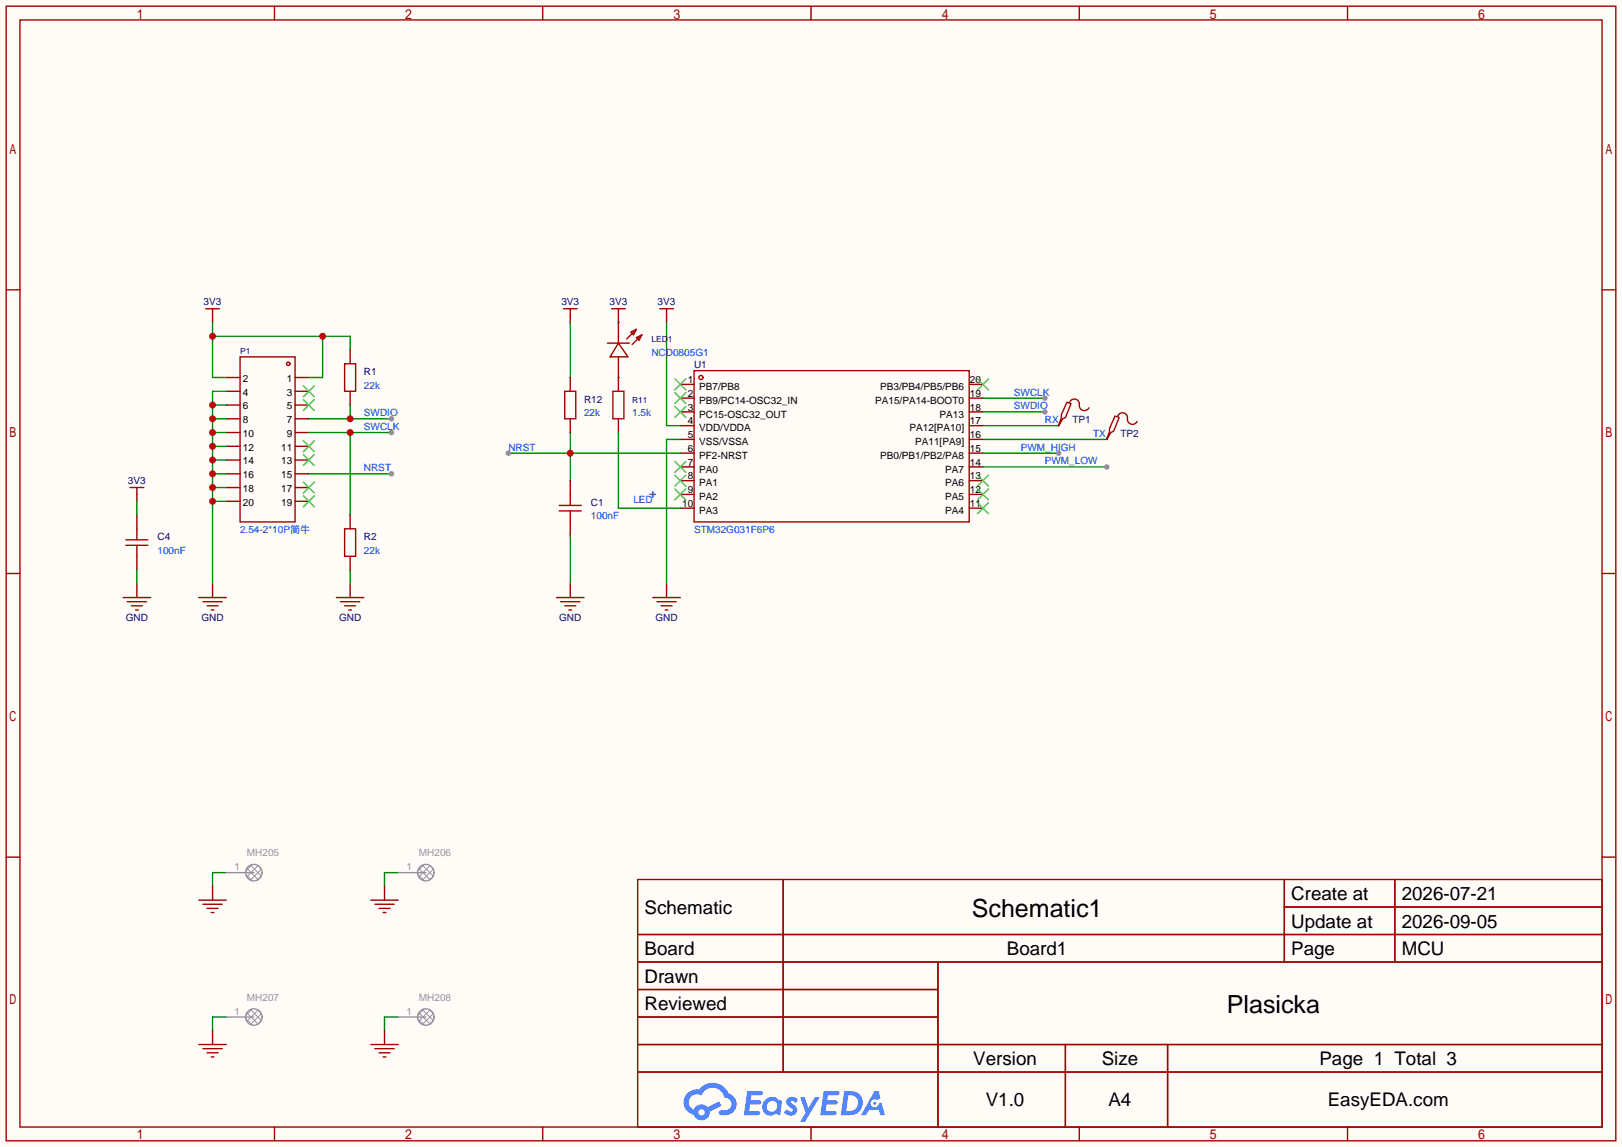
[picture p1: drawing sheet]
<svg xmlns="http://www.w3.org/2000/svg" width="299mm" height="212mm" viewBox="0 0 299 212" stroke-linecap="round" stroke-linejoin="round" font-family="sans-serif">
<path d="M0 0h299.5v211.8h-299.5z" fill="#fffcf7"/>
<g fill="none" stroke="#a10000" stroke-width=".25">
<path d="M1.1 1.1h297.2v209.6h-297.2zM3.7 3.7h292.1v204.5h-292.1zM50.7 1.1v2.6M100.2 1.1v2.6M149.7 1.1v2.6M199.3 1.1v2.6M248.8 1.1v2.6M1.1 53.5h2.6M295.8 53.5h2.5M1.1 105.9h2.6M295.8 105.9h2.5M1.1 158.3h2.6"/>
<path d="M295.8 158.3h2.5M117.7 162.4h178.1v45.8h-178.1zM117.7 172.6h178.1M117.7 177.7h178.1M144.6 162.4v35.6M173.2 177.7v30.5M237.1 162.4v15.3M237.1 167.5h58.7M257.5 162.4v15.3M117.7 182.8h55.5M117.7 192.9h178.1M117.7 187.8h55.5"/>
<path d="M117.7 198h178.1M196.7 192.9v15.3M215.6 192.9v15.3M50.7 208.2v2.5M100.2 208.2v2.5M149.7 208.2v2.5M199.3 208.2v2.5M248.8 208.2v2.5"/>
</g>
<g fill="#5487ff">
<path d="M145.5 202.8a1.3 1.3 0 0 1 1.8 .3l-.4 .6a.54 .54 0 0 0-.9-.2l.1 .2a1.58 1.58 0 0 1 1.1 1.6 1.43 1.43 0 0 1-2.5 .1l.5-.6a.64 .64 0 0 0 .5 .5 .64 .64 0 0 0 .7-.3l-.2-.2a1.6 1.6 0 0 1-1-1.6z"/>
<path d="M147.7 202.7h.9l.7 1.9 1.1-1.9h.9l-2.7 4.5h-.9l1-1.7z"/>
<path d="M138 201.5h1.6a1.31 1.31 0 0 1 1.2 .2 .4 .4 0 0 1-.3 .6h-1.8l-.1 .9h1.6a.4 .4 0 0 1 .4 .4 .4 .4 0 0 1-.4 .4h-1.7l-.2 1.2h.8a1.23 1.23 0 0 1 1.2 .2 .39 .39 0 0 1-.3 .6h-2.7z"/>
<path d="M152.1 201.5h1.6a1.32 1.32 0 0 1 1.3 .2 .39 .39 0 0 1-.4 .6h-1.7l-.2 .9h1.7a.4 .4 0 0 1 .3 .4 .4 .4 0 0 1-.4 .4h-1.7l-.2 1.2h.8a1.23 1.23 0 0 1 1.2 .2 .39 .39 0 0 1-.3 .6h-2.7z"/>
<path d="M161.5 201.5h.7l.4 1.3-.7 .4a.75 .75 0 0 0-1.1 .3 .75 .75 0 0 0 .5 1 .75 .75 0 0 0 .9-.6l.6-.3 .6 2.4h-.9l-.2-1h-1.9l-.5 1h-.9z"/>
<path d="M155.9 201.5l-.7 4.5h1.5a2.27 2.27 0 0 0 2.6-2.3 2.27 2.27 0 0 0-2.7-2.2zM156.6 202.3a1.5 1.5 0 0 1 1.8 1.5 1.5 1.5 0 0 1-1.9 1.4h-.3z"/>
<path d="M141.3 203.1a1.62 1.62 0 0 0-.4 2.1 1.62 1.62 0 0 0 2 .7l.4-.3 .3 .3 .5 .1 .3-2.5-.2-.3h-.4a1.58 1.58 0 0 0-2.5-.1zM141.9 203.6a.99 .99 0 0 1 1.6 .3 .99 .99 0 0 1-.9 1.4 .94 .94 0 0 1-1-.5 .94 .94 0 0 1 .3-1.2z"/>
<path d="M126.9 201.9a2.37 2.37 0 0 0 1.2 4 1.54 1.54 0 0 0 1.7 1 1.54 1.54 0 0 0 1.3-1.6l2.1-1.1-.5-.8-2 1.1a1.57 1.57 0 0 0-2.6 .4 1.5 1.5 0 0 1-.8-2.1 1.5 1.5 0 0 1 2.2-.5 2.23 2.23 0 0 1 2.3-1.4 2.23 2.23 0 0 1 2 1.8 1.16 1.16 0 0 1 1.2 1.1 1.16 1.16 0 0 1-1 1.3h-.7a.47 .47 0 0 0-.6 .3 .47 .47 0 0 0 .4 .6 2.23 2.23 0 0 0 2.3-.7 2.23 2.23 0 0 0 .4-2.3 2.16 2.16 0 0 0-1.3-1.1 3.2 3.2 0 0 0-5.4-.7l-1.2 .1zM129 205.4a.58 .58 0 0 1 1.1 0 .58 .58 0 0 1-1.1 0z"/>
<circle cx="161.5" cy="203.8" r=".28"/>
</g>
<g fill="none" stroke="#870000" stroke-width=".25">
<path d="M125.6 71h2.5M125.6 73.5h2.5M125.6 76.1h2.5M125.6 78.6h2.5M178.9 71h2.6M178.9 73.5h2.6M178.9 76.1h2.6M178.9 78.6h2.6M125.6 81.2h2.5M125.6 83.7h2.5M125.6 86.2h2.5M125.6 88.8h2.5"/>
<path d="M125.6 91.3h2.5M125.6 93.9h2.5M178.9 81.2h2.6M178.9 83.7h2.6M178.9 86.2h2.6M178.9 88.8h2.6M178.9 91.3h2.6M178.9 93.9h2.6"/>
</g>
<g fill="none" stroke="#3c3" stroke-width=".25">
<path d="M124.6 75.1l2 2M124.6 72.5l2 2M124.6 70l2 2M126.6 75.1l-2 2M126.6 72.5l-2 2M126.6 70l-2 2M180.5 70l2 2M182.5 70l-2 2M124.6 90.3l2 2M124.6 87.8l2 2M124.6 85.2l2 2M126.6 90.3l-2 2"/>
<path d="M126.6 87.8l-2 2M126.6 85.2l-2 2M180.5 87.8l2 2M180.5 90.3l2 2M180.5 92.8l2 2.1M182.5 87.8l-2 2M182.5 90.3l-2 2M182.5 92.8l-2 2.1"/>
</g>
<g fill="none" stroke="#a10000" stroke-width=".25">
<path d="M128.1 68.5h50.8v27.9h-50.8z"/>
<circle cx="129.4" cy="69.7" r=".38"/>
</g>
<path d="M181.5 73.5h11.4M41.8 161.2h-2.6v2.5" fill="none" stroke="#008700" stroke-width=".25"/>
<circle cx="192.9" cy="73.5" r=".51" fill="#999"/>
<path d="M39.2 163.7v2.5" fill="none" stroke="#870000" stroke-width=".25"/>
<path d="M36.7 166.2h5.1M37.5 167h3.5M38.2 167.8h2.1M39 168.5h.5" fill="none" stroke="#a10000" stroke-width=".25"/>
<path d="M181.5 76.1h11.4" fill="none" stroke="#008700" stroke-width=".25"/>
<circle cx="192.9" cy="76.1" r=".51" fill="#999"/>
<path d="M105.3 79.9v8.9M93.9 83.7h31.7" fill="none" stroke="#008700" stroke-width=".25"/>
<circle cx="105.3" cy="83.7" r=".63" fill="#c00"/>
<circle cx="93.9" cy="83.7" r=".51" fill="#999"/>
<g fill="none" stroke="#008700" stroke-width=".25">
<path d="M105.3 59.6v10.1M123.1 59.6v19h2.5M39.2 79.9h2.6M39.2 77.3h2.6M39.2 74.8h2.6M41.8 72.3h-2.6v35.5M25.3 92.6v2.5M39.2 92.6h2.6M39.2 90h2.6M39.2 87.5h2.6M39.2 85h2.6M39.2 82.4h2.6"/>
<path d="M105.3 98.9v8.9M125.6 81.2h-2.5v26.6M25.3 105.3v2.5M73.5 161.2h-2.5v2.5M41.8 187.8h-2.6v2.6M73.5 187.8h-2.5v2.6"/>
</g>
<g fill="none" stroke="#870000" stroke-width=".25">
<path d="M39.2 58.3v1.3M105.3 58.3v1.3M114.2 58.3v1.3M123.1 58.3v1.3M41.8 69.7h2.5M41.8 72.3h2.5M41.8 74.8h2.5M41.8 77.3h2.5M41.8 79.9h2.5M54.5 69.7h2.5M54.5 72.3h2.5M54.5 74.8h2.5"/>
<path d="M54.5 77.3h2.5M54.5 79.9h2.5M25.3 91.3v1.3M25.3 95.1v2.6M41.8 82.4h2.5M41.8 85h2.5M41.8 87.5h2.5M41.8 90h2.5M41.8 92.6h2.5M54.5 82.4h2.5M54.5 85h2.5M54.5 87.5h2.5"/>
<path d="M54.5 90h2.5M54.5 92.6h2.5M105.3 88.8v2.5M105.3 96.4v2.5M25.3 102.7v2.6M25.3 107.8v2.6M39.2 107.8v2.6M64.6 107.8v2.6M105.3 107.8v2.6M123.1 107.8v2.6M71 163.7v2.5M39.2 190.4v2.5"/>
<path d="M71 190.4v2.5"/>
</g>
<g fill="none" stroke="#a10000" stroke-width=".25">
<path d="M38 57h2.5M39.2 57v1.3M104 57h2.6M105.3 57v1.3M112.9 57h2.5M114.2 57v1.3M121.8 57h2.5M123.1 57v1.3M44.3 65.9h10.2v30.5h-10.2zM23.2 99.7h4.1M24 90h2.5M25.3 90v1.3"/>
<path d="M25.3 97.7v2M103.3 94.4h4M103.3 93.3h4M105.3 91.3v2M105.3 94.4v2M22.7 110.4h5.1M23.2 100.7h4.1M23.5 111.1h3.6M24.3 111.9h2M25 112.6h.5M25.3 100.7v2M36.7 110.4h5.1"/>
<path d="M37.5 111.1h3.5M38.2 111.9h2.1M39 112.6h.5M62.1 110.4h5.1M62.9 111.1h3.5M63.6 111.9h2.1M64.4 112.6h.5M102.7 110.4h5.1M103.5 111.1h3.6M104.3 111.9h2M105 112.6h.5M120.5 110.4h5.1"/>
<path d="M121.3 111.1h3.5M122 111.9h2.1M122.8 112.6h.5M68.5 166.2h5M69.2 167h3.6M70 167.8h2M70.7 168.5h.5M36.7 192.9h5.1M37.5 193.7h3.5M38.2 194.4h2.1M39 195.2h.5M68.5 192.9h5"/>
<path d="M69.2 193.7h3.6M70 194.4h2M70.7 195.2h.5"/>
<circle cx="53.2" cy="67.2" r=".32"/>
</g>
<g fill="none" stroke="#999" stroke-width=".25">
<path d="M41.8 161.2h5.1M73.5 161.2h5.1M41.8 187.8h5.1M73.5 187.8h5.1"/>
<circle cx="46.9" cy="161.2" r="1.52"/>
<circle cx="78.6" cy="161.2" r="1.52"/>
<circle cx="46.9" cy="187.8" r="1.52"/>
<circle cx="78.6" cy="187.8" r="1.52"/>
</g>
<g fill="none" stroke="#999" stroke-width=".18">
<path d="M46.2 159.8l2.1 2M46.6 159.7l-1.2 1.2M47.5 159.8l.7 .7M47.7 159.9l-2.1 2.1M78 159.8l2 2M78.3 159.7l-1.2 1.2M79.3 159.8l.7 .7M79.4 159.9l-2.1 2.1M45.4 161.4l1.2 1.3M45.6 160.4l2.1 2.1M48.2 161.8l-.7 .7M48.3 160.5l-2.1 2.1"/>
<path d="M77.1 161.4l1.2 1.3M77.3 160.4l2.1 2.1M80 161.8l-.7 .7M80 160.5l-2 2.1M45.4 188.1l1.2 1.2M45.6 187l2.1 2.1M46.2 186.4l2.1 2.1M46.6 186.3l-1.2 1.3M47.5 186.5l.7 .7M47.7 186.5l-2.1 2.1M48.2 188.5l-.7 .7M48.3 187.2l-2.1 2"/>
<path d="M77.1 188.1l1.2 1.2M77.3 187l2.1 2.1M78 186.4l2 2.1M78.3 186.3l-1.2 1.3M79.3 186.5l.7 .7M79.4 186.5l-2.1 2.1M80 188.5l-.7 .7M80 187.2l-2 2"/>
</g>
<path d="M56 71.2l2 2.1M56 73.8l2 2M58 71.2l-2 2.1M58 73.8l-2 2M56 81.4l2 2M56 83.9l2 2.1M56 89l2 2.1M56 91.6l2 2M58 81.4l-2 2M58 83.9l-2 2.1M58 89l-2 2.1M58 91.6l-2 2" fill="none" stroke="#3c3" stroke-width=".25"/>
<g fill="#c00">
<circle cx="39.2" cy="92.6" r=".63"/>
<circle cx="39.2" cy="90" r=".63"/>
<circle cx="39.2" cy="87.5" r=".63"/>
<circle cx="39.2" cy="85" r=".63"/>
<circle cx="39.2" cy="82.4" r=".63"/>
<circle cx="39.2" cy="79.9" r=".63"/>
<circle cx="39.2" cy="77.3" r=".63"/>
<circle cx="39.2" cy="74.8" r=".63"/>
</g>
<path d="M39.2 59.6v10.1h2.6M39.2 62.1h25.4v2.5M59.6 62.1v7.6h-2.6" fill="none" stroke="#008700" stroke-width=".25"/>
<g fill="#c00">
<circle cx="39.2" cy="62.1" r=".63"/>
<circle cx="59.6" cy="62.1" r=".63"/>
</g>
<path d="M57 77.3h15.3M64.6 74.8v2.5" fill="none" stroke="#008700" stroke-width=".25"/>
<circle cx="64.6" cy="77.3" r=".63" fill="#c00"/>
<circle cx="72.3" cy="77.3" r=".51" fill="#999"/>
<path d="M57 79.9h15.3M64.6 79.9v15.2" fill="none" stroke="#008700" stroke-width=".25"/>
<circle cx="64.6" cy="79.9" r=".63" fill="#c00"/>
<circle cx="72.3" cy="79.9" r=".51" fill="#999"/>
<path d="M57 87.5h15.3" fill="none" stroke="#008700" stroke-width=".25"/>
<circle cx="72.3" cy="87.5" r=".51" fill="#999"/>
<path d="M114.2 59.6h.1M114.2 69.7h.1M114.2 79.9v14h11.4M181.5 78.6h14M181.5 81.2h22.8M181.5 86.2h22.8M64.6 105.3v2.5" fill="none" stroke="#008700" stroke-width=".25"/>
<path d="M114.2 59.6v3.8M64.6 64.6v2.6M64.6 72.3v2.5M105.3 69.7v2.6M105.3 77.3v2.6M114.2 65.9v6.4M114.2 77.3v2.6M195.5 78.4v.2M64.6 95.1v2.6M204.3 80.9v.3M64.6 102.7v2.6" fill="none" stroke="#870000" stroke-width=".25"/>
<g fill="none" stroke="#a10000" stroke-width=".25">
<path d="M63.6 67.2h2.1v5.1h-2.1zM104.3 72.3h2v5h-2zM112.1 63.4h4.1M113.2 72.3h2v5h-2zM114.2 63.4l1.8 2.5h-3.4zM116.5 61.3l1-.5-.5 1zM117.5 62.4l1-.6-.5 1.1zM117.5 60.8l-1.8 1.8M118.5 61.8l-1.8 1.8M197 74.3l.7 .2-1 2.6-.5 .2-.7 1.3 .5-1.5v-.5zM197.5 74.3a.93 .93 0 0 1 1.1-.6 .93 .93 0 0 1 .7 1.1 .94 .94 0 0 0 .6 1 .94 .94 0 0 0 1.1-.5M205.9 76.8l.7 .3-1 2.5-.5 .3-.8 1.3 .6-1.6v-.5z"/>
<path d="M206.4 76.8a.93 .93 0 0 1 1.1-.5 .93 .93 0 0 1 .7 1 .94 .94 0 0 0 .6 1 .94 .94 0 0 0 1.1-.4M63.6 97.7h2.1v5h-2.1z"/>
</g>
<circle cx="204.3" cy="86.2" r=".51" fill="#999"/>
<path d="M181.5 83.7h14" fill="none" stroke="#008700" stroke-width=".25"/>
<circle cx="195.5" cy="83.7" r=".51" fill="#999"/>
<path d="M120 91.3h1M120.5 90.8v1" fill="none" stroke="#00f" stroke-width=".25"/>
<g font-size="4.6">
<text x="179.4" y="169.4">Schematic1</text>
<text x="226.5" y="187.1">Plasicka</text>
</g>
<g font-size="3.5">
<text x="238.4" y="166.2">Create at</text>
<text x="258.8" y="166.2">2026-07-21</text>
<text x="119" y="168.8">Schematic</text>
<text x="238.4" y="171.3">Update at</text>
<text x="258.8" y="171.3">2026-09-05</text>
<text x="119" y="176.4">Board</text>
<text x="185.9" y="176.4">Board1</text>
<text x="238.4" y="176.4">Page</text>
<text x="258.8" y="176.4">MCU</text>
<text x="119" y="181.5">Drawn</text>
<text x="119" y="186.6">Reviewed</text>
<text x="179.7" y="196.7">Version</text>
<text x="203.4" y="196.7">Size</text>
<text x="243.6" y="196.7">Page 1 Total 3</text>
<text x="182" y="204.3">V1.0</text>
<text x="204.7" y="204.3">A4</text>
<text x="245.1" y="204.3">EasyEDA.com</text>
</g>
<g font-size="1.8" fill="#000080">
<text x="37.6" y="56.3">3V3</text>
<text x="103.6" y="56.3">3V3</text>
<text x="112.5" y="56.3">3V3</text>
<text x="121.4" y="56.3">3V3</text>
<text x="67.2" y="69.3">R1</text>
<text x="128.1" y="68">U1</text>
<text x="107.8" y="74.3">R12</text>
<text x="198" y="78.2">TP1</text>
<text x="206.9" y="80.7">TP2</text>
<text x="23.6" y="89.3">3V3</text>
<text x="109.1" y="93.4">C1</text>
<text x="29.1" y="99.7">C4</text>
<text x="67.2" y="99.7">R2</text>
<text x="23.2" y="114.7">GND</text>
<text x="37.2" y="114.7">GND</text>
<text x="62.6" y="114.7">GND</text>
<text x="103.2" y="114.7">GND</text>
<text x="121" y="114.7">GND</text>
</g>
<g font-size="1.8" fill="#00f">
<text x="120.3" y="65.7">NCD0805G1</text>
<text x="67.2" y="71.8">22k</text>
<text x="67.2" y="76.9">SWDIO</text>
<text x="107.8" y="76.9">22k</text>
<text x="116.7" y="76.9">1.5k</text>
<text x="187.2" y="73.1">SWCLK</text>
<text x="187.2" y="75.6">SWDIO</text>
<text x="67.2" y="79.4">SWCLK</text>
<text x="93.9" y="83.2">NRST</text>
<text x="188.5" y="83.2">PWM_HIGH</text>
<text x="192.9" y="78.2">RX</text>
<text x="201.8" y="80.7">TX</text>
<text x="67.2" y="87">NRST</text>
<text x="192.9" y="85.8">PWM_LOW</text>
<text x="109.1" y="95.9">100nF</text>
<text x="116.9" y="92.9">LED</text>
<text x="44.3" y="98.5">2.54-2*10P简牛</text>
<text x="128.1" y="98.5">STM32G031F6P6</text>
<text x="29.1" y="102.3">100nF</text>
<text x="67.2" y="102.3">22k</text>
</g>
<g font-size="1.8">
<text x="44.8" y="70.5">2</text>
<text x="52.9" y="70.5">1</text>
<text x="127" y="70.8">1</text>
<text x="179.1" y="70.8">20</text>
<text x="44.8" y="73">4</text>
<text x="44.8" y="75.6">6</text>
<text x="52.9" y="73">3</text>
<text x="52.9" y="75.6">5</text>
<text x="127" y="75.8">3</text>
<text x="127" y="73.3">2</text>
<text x="129.1" y="77.1">PC15-OSC32_OUT</text>
<text x="129.1" y="74.6">PB9/PC14-OSC32_IN</text>
<text x="129.1" y="72">PB7/PB8</text>
<text x="161.6" y="74.6">PA15/PA14-BOOT0</text>
<text x="162.5" y="72">PB3/PB4/PB5/PB6</text>
<text x="173.5" y="77.1">PA13</text>
<text x="179.1" y="73.3">19</text>
<text x="179.1" y="75.8">18</text>
<text x="44.8" y="78.1">8</text>
<text x="44.8" y="80.7">10</text>
<text x="44.8" y="83.2">12</text>
<text x="51.9" y="83.2">11</text>
<text x="52.9" y="78.1">7</text>
<text x="52.9" y="80.7">9</text>
<text x="127" y="83.5">6</text>
<text x="127" y="80.9">5</text>
<text x="127" y="78.4">4</text>
<text x="129.1" y="82.2">VSS/VSSA</text>
<text x="129.1" y="79.7">VDD/VDDA</text>
<text x="167.9" y="79.7">PA12[PA10]</text>
<text x="169" y="82.2">PA11[PA9]</text>
<text x="179.1" y="78.4">17</text>
<text x="179.1" y="80.9">16</text>
<text x="179.1" y="83.5">15</text>
<text x="44.8" y="85.7">14</text>
<text x="44.8" y="88.3">16</text>
<text x="51.9" y="85.7">13</text>
<text x="51.9" y="88.3">15</text>
<text x="127" y="88.5">8</text>
<text x="127" y="86">7</text>
<text x="129.1" y="89.8">PA1</text>
<text x="129.1" y="87.3">PA0</text>
<text x="129.1" y="84.7">PF2-NRST</text>
<text x="162.5" y="84.7">PB0/PB1/PB2/PA8</text>
<text x="174.5" y="87.3">PA7</text>
<text x="174.5" y="89.8">PA6</text>
<text x="179.1" y="86">14</text>
<text x="179.1" y="88.5">13</text>
<text x="44.8" y="90.8">18</text>
<text x="44.8" y="93.4">20</text>
<text x="51.9" y="90.8">17</text>
<text x="51.9" y="93.4">19</text>
<text x="126" y="93.6">10</text>
<text x="127" y="91.1">9</text>
<text x="129.1" y="94.9">PA3</text>
<text x="129.1" y="92.4">PA2</text>
<text x="174.5" y="92.4">PA5</text>
<text x="174.5" y="94.9">PA4</text>
<text x="179.1" y="91.1">12</text>
<text x="179.1" y="93.6">11</text>
</g>
<g font-size="1.8" fill="#999">
<text x="43.3" y="160.7">1</text>
<text x="45.6" y="158.2">MH205</text>
<text x="75" y="160.7">1</text>
<text x="77.3" y="158.2">MH206</text>
<text x="45.6" y="184.8">MH207</text>
<text x="77.3" y="184.8">MH208</text>
<text x="43.3" y="187.4">1</text>
<text x="75" y="187.4">1</text>
</g>
<g font-size="1.6" fill="#000080">
<text x="44.3" y="65.5">P1</text>
<text x="120.3" y="63.2">LED1</text>
<text x="116.7" y="74.3">R11</text>
</g>
</svg>
